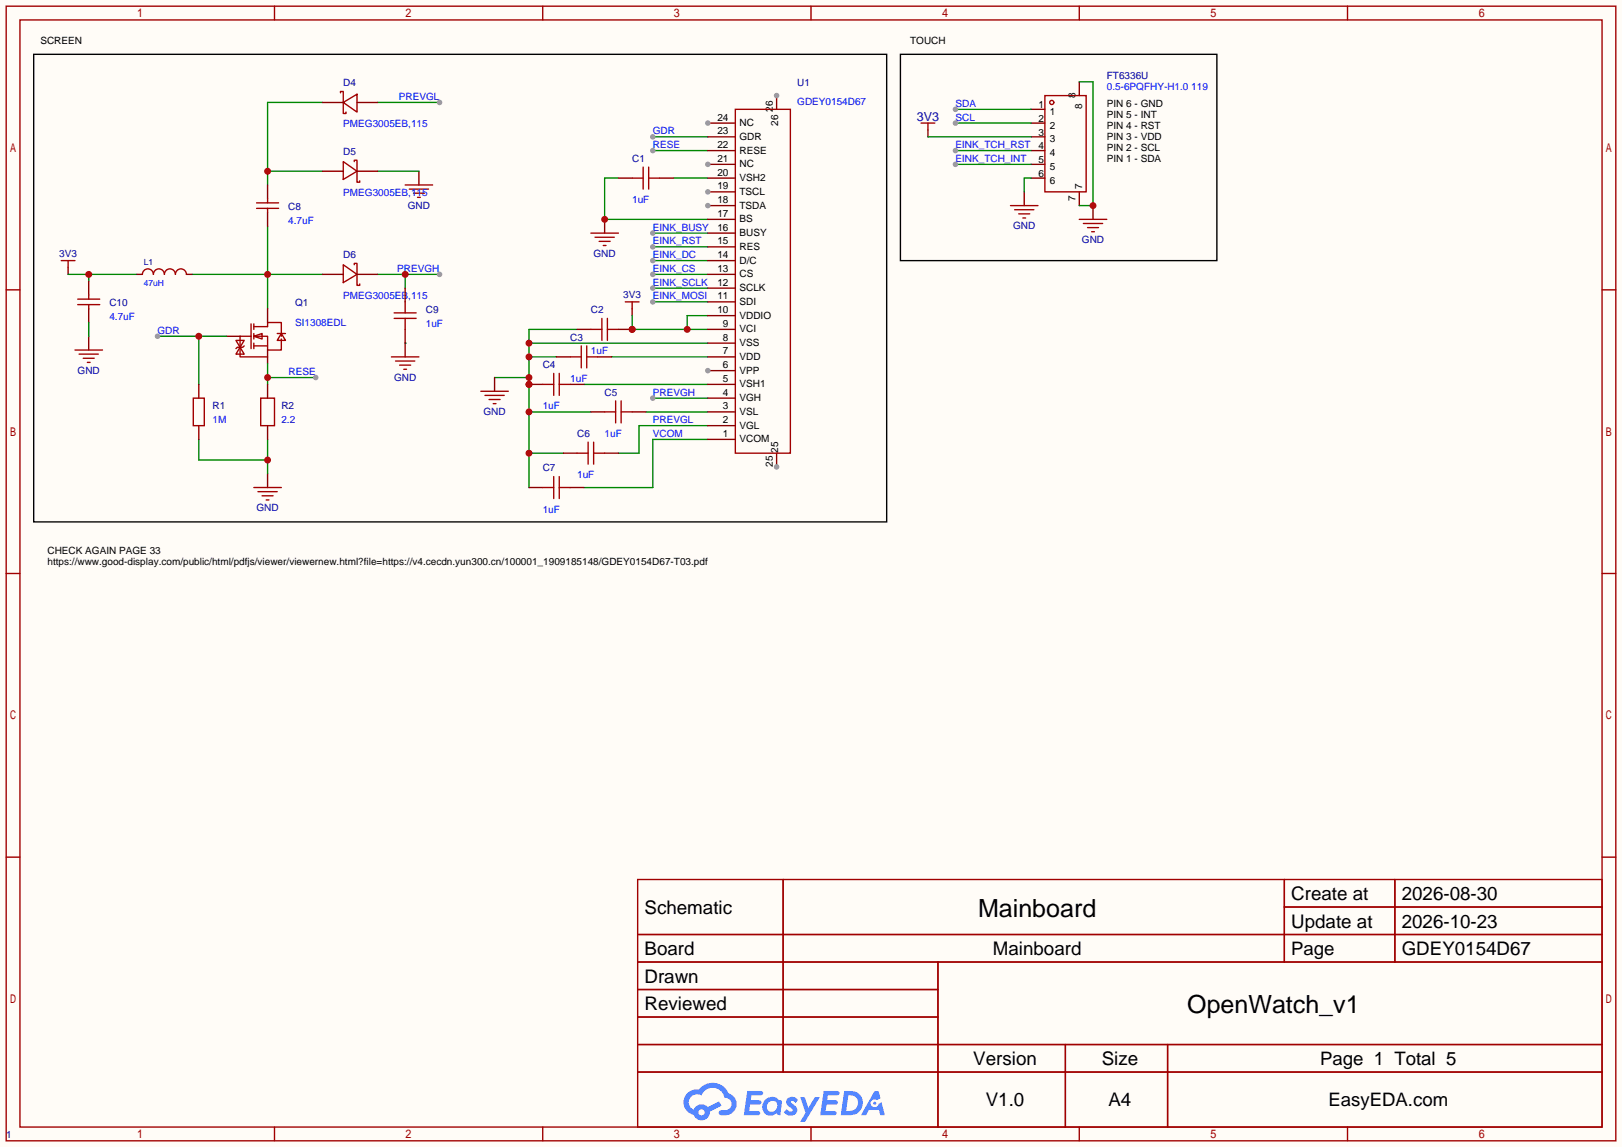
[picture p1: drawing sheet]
<svg xmlns="http://www.w3.org/2000/svg" width="299mm" height="212mm" viewBox="0 0 299 212" stroke-linecap="round" stroke-linejoin="round" font-family="sans-serif">
<path d="M0 0h299.5v211.8h-299.5z" fill="#fffcf7"/>
<g fill="none" stroke="#a10000" stroke-width=".25">
<path d="M1.1 1.1h297.2v209.6h-297.2zM3.7 3.7h292.1v204.5h-292.1zM50.7 1.1v2.6M100.2 1.1v2.6M149.7 1.1v2.6M199.3 1.1v2.6M248.8 1.1v2.6M1.1 53.5h2.6M295.8 53.5h2.5M1.1 105.9h2.6M295.8 105.9h2.5M1.1 158.3h2.6"/>
<path d="M295.8 158.3h2.5M117.7 162.4h178.1v45.8h-178.1zM117.7 172.6h178.1M117.7 177.7h178.1M144.6 162.4v35.6M173.2 177.7v30.5M237.1 162.4v15.3M237.1 167.5h58.7M257.5 162.4v15.3M117.7 182.8h55.5M117.7 192.9h178.1M117.7 187.8h55.5"/>
<path d="M117.7 198h178.1M196.7 192.9v15.3M215.6 192.9v15.3M50.7 208.2v2.5M100.2 208.2v2.5M149.7 208.2v2.5M199.3 208.2v2.5M248.8 208.2v2.5"/>
</g>
<g fill="#5487ff">
<path d="M145.5 202.8a1.3 1.3 0 0 1 1.8 .3l-.4 .6a.54 .54 0 0 0-.9-.2l.1 .2a1.58 1.58 0 0 1 1.1 1.6 1.43 1.43 0 0 1-2.5 .1l.5-.6a.64 .64 0 0 0 .5 .5 .64 .64 0 0 0 .7-.3l-.2-.2a1.6 1.6 0 0 1-1-1.6z"/>
<path d="M147.7 202.7h.9l.7 1.9 1.1-1.9h.9l-2.7 4.5h-.9l1-1.7z"/>
<path d="M138 201.5h1.6a1.31 1.31 0 0 1 1.2 .2 .4 .4 0 0 1-.3 .6h-1.8l-.1 .9h1.6a.4 .4 0 0 1 .4 .4 .4 .4 0 0 1-.4 .4h-1.7l-.2 1.2h.8a1.23 1.23 0 0 1 1.2 .2 .39 .39 0 0 1-.3 .6h-2.7z"/>
<path d="M152.1 201.5h1.6a1.32 1.32 0 0 1 1.3 .2 .39 .39 0 0 1-.4 .6h-1.7l-.2 .9h1.7a.4 .4 0 0 1 .3 .4 .4 .4 0 0 1-.4 .4h-1.7l-.2 1.2h.8a1.23 1.23 0 0 1 1.2 .2 .39 .39 0 0 1-.3 .6h-2.7z"/>
<path d="M161.5 201.5h.7l.4 1.3-.7 .4a.75 .75 0 0 0-1.1 .3 .75 .75 0 0 0 .5 1 .75 .75 0 0 0 .9-.6l.6-.3 .6 2.4h-.9l-.2-1h-1.9l-.5 1h-.9z"/>
<path d="M155.9 201.5l-.7 4.5h1.5a2.27 2.27 0 0 0 2.6-2.3 2.27 2.27 0 0 0-2.7-2.2zM156.6 202.3a1.5 1.5 0 0 1 1.8 1.5 1.5 1.5 0 0 1-1.9 1.4h-.3z"/>
<path d="M141.3 203.1a1.62 1.62 0 0 0-.4 2.1 1.62 1.62 0 0 0 2 .7l.4-.3 .3 .3 .5 .1 .3-2.5-.2-.3h-.4a1.58 1.58 0 0 0-2.5-.1zM141.9 203.6a.99 .99 0 0 1 1.6 .3 .99 .99 0 0 1-.9 1.4 .94 .94 0 0 1-1-.5 .94 .94 0 0 1 .3-1.2z"/>
<path d="M126.9 201.9a2.37 2.37 0 0 0 1.2 4 1.54 1.54 0 0 0 1.7 1 1.54 1.54 0 0 0 1.3-1.6l2.1-1.1-.5-.8-2 1.1a1.57 1.57 0 0 0-2.6 .4 1.5 1.5 0 0 1-.8-2.1 1.5 1.5 0 0 1 2.2-.5 2.23 2.23 0 0 1 2.3-1.4 2.23 2.23 0 0 1 2 1.8 1.16 1.16 0 0 1 1.2 1.1 1.16 1.16 0 0 1-1 1.3h-.7a.47 .47 0 0 0-.6 .3 .47 .47 0 0 0 .4 .6 2.23 2.23 0 0 0 2.3-.7 2.23 2.23 0 0 0 .4-2.3 2.16 2.16 0 0 0-1.3-1.1 3.2 3.2 0 0 0-5.4-.7l-1.2 .1zM129 205.4a.58 .58 0 0 1 1.1 0 .58 .58 0 0 1-1.1 0z"/>
<circle cx="161.5" cy="203.8" r=".28"/>
</g>
<path d="M114.2 32.9h-2.6v7.6h19.1M124.3 32.9h6.4" fill="none" stroke="#008700" stroke-width=".25"/>
<path d="M111.6 40.5v2.6" fill="none" stroke="#870000" stroke-width=".25"/>
<path d="M109.1 43.1h5.1M109.9 43.8h3.5M110.6 44.6h2M111.4 45.3h.5" fill="none" stroke="#a10000" stroke-width=".25"/>
<circle cx="111.6" cy="40.5" r=".63" fill="#c00"/>
<path d="M116.7 57v1.3" fill="none" stroke="#870000" stroke-width=".25"/>
<path d="M115.4 55.8h2.6M116.7 55.8v1.2" fill="none" stroke="#a10000" stroke-width=".25"/>
<path d="M116.7 58.3v2.5h14M130.7 58.3h-3.8v2.5" fill="none" stroke="#008700" stroke-width=".25"/>
<g fill="#c00">
<circle cx="126.9" cy="60.8" r=".63"/>
<circle cx="116.7" cy="60.8" r=".63"/>
</g>
<path d="M91.3 69.7h6.4M97.7 65.9h5M97.7 63.4h33M97.7 76.1h11.4M106.6 60.8h-8.9v29.2M97.7 83.7h6.3" fill="none" stroke="#008700" stroke-width=".25"/>
<g fill="#c00">
<circle cx="97.7" cy="69.7" r=".63"/>
<circle cx="97.7" cy="65.9" r=".63"/>
<circle cx="97.7" cy="63.4" r=".63"/>
<circle cx="97.7" cy="71" r=".63"/>
<circle cx="97.7" cy="76.1" r=".63"/>
<circle cx="97.7" cy="83.7" r=".63"/>
</g>
<path d="M171.3 24v1.3M91.3 69.7v2.6" fill="none" stroke="#870000" stroke-width=".25"/>
<path d="M170.1 22.7h2.5M171.3 22.7v1.3M88.8 72.3h5.1M89.5 73h3.6M90.3 73.8h2M91.1 74.5h.5" fill="none" stroke="#a10000" stroke-width=".25"/>
<path d="M107.8 71h22.9M112.9 65.9h17.8M119.3 76.1h11.4M120.5 73.5h10.2M130.7 78.6h-12.7v5.1h-3.8M130.7 81.2h-10.2v8.8h-12.7" fill="none" stroke="#008700" stroke-width=".25"/>
<circle cx="120.5" cy="73.5" r=".51" fill="#999"/>
<path d="M120.5 27.8h10.2" fill="none" stroke="#008700" stroke-width=".25"/>
<circle cx="120.5" cy="27.8" r=".51" fill="#999"/>
<path d="M120.5 25.3h10.2" fill="none" stroke="#008700" stroke-width=".25"/>
<circle cx="120.5" cy="25.3" r=".51" fill="#999"/>
<path d="M120.5 55.8h10.2" fill="none" stroke="#008700" stroke-width=".25"/>
<circle cx="120.5" cy="55.8" r=".51" fill="#999"/>
<path d="M120.5 53.2h10.2" fill="none" stroke="#008700" stroke-width=".25"/>
<circle cx="120.5" cy="53.2" r=".51" fill="#999"/>
<path d="M120.5 50.7h10.2" fill="none" stroke="#008700" stroke-width=".25"/>
<circle cx="120.5" cy="50.7" r=".51" fill="#999"/>
<path d="M120.5 48.1h10.2" fill="none" stroke="#008700" stroke-width=".25"/>
<circle cx="120.5" cy="48.1" r=".51" fill="#999"/>
<path d="M120.5 45.6h10.2" fill="none" stroke="#008700" stroke-width=".25"/>
<circle cx="120.5" cy="45.6" r=".51" fill="#999"/>
<path d="M120.5 43.1h10.2" fill="none" stroke="#008700" stroke-width=".25"/>
<circle cx="120.5" cy="43.1" r=".51" fill="#999"/>
<path d="M77.3 31.6v2.6" fill="none" stroke="#870000" stroke-width=".25"/>
<path d="M74.8 34.2h5.1M75.6 34.9h3.5M76.3 35.7h2.1M77.1 36.4h.5" fill="none" stroke="#a10000" stroke-width=".25"/>
<path d="M69.7 18.9h11.5M69.7 31.6h7.6" fill="none" stroke="#008700" stroke-width=".25"/>
<circle cx="81.2" cy="18.9" r=".51" fill="#999"/>
<path d="M59.6 18.9h-10.2v15.3M49.4 31.6h10.2" fill="none" stroke="#008700" stroke-width=".25"/>
<circle cx="49.4" cy="31.6" r=".63" fill="#c00"/>
<path d="M35.4 50.7h24.2M49.4 41.8v15.2" fill="none" stroke="#008700" stroke-width=".25"/>
<circle cx="49.4" cy="50.7" r=".63" fill="#c00"/>
<path d="M69.7 50.7h11.5M74.8 50.7v2.5" fill="none" stroke="#008700" stroke-width=".25"/>
<circle cx="74.8" cy="50.7" r=".63" fill="#c00"/>
<circle cx="81.2" cy="50.7" r=".51" fill="#999"/>
<path d="M49.4 57v2.6M41.8 62.1h2.5M49.4 64.6v2.6M74.8 63.4v2.5M49.4 87.5v2.5" fill="none" stroke="#870000" stroke-width=".25"/>
<g fill="none" stroke="#a10000" stroke-width=".25">
<path d="M46.4 59.8v4.6M46.9 59.8v1M43.6 62.9h1.5l-.8 1.2zM44.3 64.1l.8 1.3h-1.5zM45.1 63.9l-.3 .2h-1l-.2 .3M46.4 62.1h-2.1v3.8h5.1M46.9 62.1l1.5-.5v1zM46.9 62.1h2.5v2.5h2.5v-2M46.9 60.3h2.5v-.7h2.5v2.5M46.9 63.9h2.5M46.9 61.6v1M46.9 63.4v1"/>
<path d="M51.2 61.6h1.5M51.9 61.6l.8 1.3h-1.5zM72.3 65.9h5M73 66.7h3.6M73.8 67.4h2M74.5 68.2h.6M46.9 90h5M47.6 90.8h3.6M48.4 91.6h2M49.1 92.3h.6"/>
</g>
<path d="M36.7 81.2v3.8h12.7M49.4 81.2v6.3" fill="none" stroke="#008700" stroke-width=".25"/>
<circle cx="49.4" cy="85" r=".63" fill="#c00"/>
<path d="M49.4 67.2v3.8M49.4 69.7h8.9" fill="none" stroke="#008700" stroke-width=".25"/>
<circle cx="49.4" cy="69.7" r=".63" fill="#c00"/>
<circle cx="58.3" cy="69.7" r=".51" fill="#999"/>
<path d="M29.1 62.1h12.7M36.7 62.1v8.9" fill="none" stroke="#008700" stroke-width=".25"/>
<circle cx="36.7" cy="62.1" r=".63" fill="#c00"/>
<circle cx="29.1" cy="62.1" r=".51" fill="#999"/>
<path d="M12.6 49.4v1.3" fill="none" stroke="#870000" stroke-width=".25"/>
<path d="M11.3 48.1h2.5M12.6 48.1v1.3" fill="none" stroke="#a10000" stroke-width=".25"/>
<path d="M12.6 50.7h12.7M16.4 50.7v1.2" fill="none" stroke="#008700" stroke-width=".25"/>
<circle cx="16.4" cy="50.7" r=".63" fill="#c00"/>
<path d="M16.4 62.1v2.5M143.4 83.7v2.5" fill="none" stroke="#870000" stroke-width=".25"/>
<path d="M13.8 64.6h5.1M14.6 65.4h3.6M15.4 66.2h2M16.1 66.9h.5" fill="none" stroke="#a10000" stroke-width=".25"/>
<circle cx="143.4" cy="86.2" r=".51" fill="#999"/>
<path d="M143.4 17.7v2.5" fill="none" stroke="#870000" stroke-width=".25"/>
<circle cx="143.4" cy="17.7" r=".51" fill="#999"/>
<path d="M130.7 22.7h5.1" fill="none" stroke="#870000" stroke-width=".25"/>
<circle cx="130.7" cy="22.7" r=".51" fill="#999"/>
<path d="M130.7 25.3h5.1M130.7 27.8h5.1M130.7 30.4h5.1" fill="none" stroke="#870000" stroke-width=".25"/>
<path d="M135.8 20.2h10.1v63.5h-10.1z" fill="none" stroke="#a10000" stroke-width=".25"/>
<circle cx="130.7" cy="30.4" r=".51" fill="#999"/>
<path d="M130.7 32.9h5.1M130.7 35.4h5.1" fill="none" stroke="#870000" stroke-width=".25"/>
<circle cx="130.7" cy="35.4" r=".51" fill="#999"/>
<path d="M130.7 38h5.1" fill="none" stroke="#870000" stroke-width=".25"/>
<circle cx="130.7" cy="38" r=".51" fill="#999"/>
<path d="M130.7 40.5h5.1M130.7 43.1h5.1M130.7 45.6h5.1M130.7 48.1h5.1M130.7 50.7h5.1M130.7 53.2h5.1M130.7 55.8h5.1M130.7 58.3h5.1M130.7 60.8h5.1M130.7 63.4h5.1M130.7 65.9h5.1M130.7 68.5h5.1" fill="none" stroke="#870000" stroke-width=".25"/>
<circle cx="130.7" cy="68.5" r=".51" fill="#999"/>
<g fill="none" stroke="#870000" stroke-width=".25">
<path d="M199.3 15.1v2.6M189.1 35.4v2.6M190.4 32.9h2.5M190.4 30.4h2.5M190.4 27.8h2.5M190.4 25.3h2.5M190.4 22.7h2.5M190.4 20.2h2.5M199.3 35.4v2.6M201.8 38v2.5M130.7 71h5.1M130.7 73.5h5.1"/>
<path d="M130.7 76.1h5.1M130.7 78.6h5.1M130.7 81.2h5.1"/>
</g>
<path d="M6.2 10h157.5v86.4h-157.5z" fill="none" stroke="#000" stroke-width=".25"/>
<g fill="none" stroke="#a10000" stroke-width=".25">
<path d="M192.9 17.7h7.6v17.7h-7.6zM186.6 38h5M187.3 38.7h3.6M188.1 39.5h2M188.8 40.3h.6M199.3 40.5h5M200 41.3h3.6M200.8 42h2M201.5 42.8h.6"/>
<circle cx="194.2" cy="18.9" r=".38"/>
</g>
<path d="M176.4 20.2h14M190.4 32.9h-1.3v2.5" fill="none" stroke="#008700" stroke-width=".25"/>
<circle cx="176.4" cy="20.2" r=".51" fill="#999"/>
<path d="M176.4 22.7h14" fill="none" stroke="#008700" stroke-width=".25"/>
<circle cx="176.4" cy="22.7" r=".51" fill="#999"/>
<path d="M176.4 27.8h14" fill="none" stroke="#008700" stroke-width=".25"/>
<circle cx="176.4" cy="27.8" r=".51" fill="#999"/>
<path d="M176.4 30.4h14" fill="none" stroke="#008700" stroke-width=".25"/>
<circle cx="176.4" cy="30.4" r=".51" fill="#999"/>
<path d="M199.3 15.1h2.5v22.9h-2.5M171.3 25.3h19.1" fill="none" stroke="#008700" stroke-width=".25"/>
<circle cx="201.8" cy="38" r=".63" fill="#c00"/>
<path d="M166.2 10h58.5v38.1h-58.5z" fill="none" stroke="#000" stroke-width=".25"/>
<path d="M74.8 63.4h.1" fill="none" stroke="#008700" stroke-width=".25"/>
<path d="M111.1 58.8v4.1M112.1 58.8v4.1M112.1 60.8h2.1" fill="none" stroke="#a10000" stroke-width=".25"/>
<path d="M106.6 60.8h2.5M114.2 60.8h2.5" fill="none" stroke="#870000" stroke-width=".25"/>
<circle cx="116.7" cy="60.8" r=".63" fill="#c00"/>
<g fill="none" stroke="#a10000" stroke-width=".25">
<path d="M62.9 17.1v-.2h.5v4.1h.5v-.3M63.4 18.9l2.5-1.5v3.3zM47.4 38.5h4M47.4 37.5h4M49.4 36.7v.8M49.4 38.5v.7M63.4 29.8l2.5 1.8-2.5 1.5zM65.4 29.8v-.2h.5v4.1h.5v-.3M116.7 32.9h2M118.7 30.9v4M119.8 30.9v4M119.8 32.9h2"/>
<path d="M14.4 56.3h4M14.4 55.2h4M16.4 54.5v.7M16.4 56.3v.7M63.4 48.9l2.5 1.8-2.5 1.5zM65.4 48.9v-.3h.5v4.1h.5v-.2M35.7 73.5h2v5.1h-2zM48.1 73.5h2.6v5.1h-2.6zM102.2 69v4M105.3 65.9h2M107.3 63.9v4M108.3 65.9h2.1"/>
<path d="M108.3 63.9v4M109.1 60.8h2"/>
</g>
<g fill="none" stroke="#870000" stroke-width=".25">
<path d="M59.6 18.9h3.8M65.9 18.9h3.8M49.4 34.2v2.5M49.4 39.2v2.6M59.6 31.6h3.8M65.9 31.6h3.8M114.2 32.9h2.5M121.8 32.9h2.5M16.4 51.9v2.6M16.4 57v2.6M59.6 50.7h3.8M65.9 50.7h3.8"/>
<path d="M36.7 71v2.5M36.7 78.6v2.6M49.4 71v2.5M49.4 78.6v2.6M97.7 71h2.5M102.7 65.9h2.6M110.4 65.9h2.5"/>
</g>
<path d="M16.4 59.6v2.5" fill="none" stroke="#008700" stroke-width=".25"/>
<circle cx="97.7" cy="71" r=".63" fill="#c00"/>
<g fill="none" stroke="#a10000" stroke-width=".25">
<path d="M26.3 50.7a1.02 1.02 0 0 1 1-1 1.02 1.02 0 0 1 1 1 1.02 1.02 0 0 1 1-1 1.02 1.02 0 0 1 1.1 1 1.02 1.02 0 0 1 1-1 1.02 1.02 0 0 1 1 1 1.02 1.02 0 0 1 1-1 1.02 1.02 0 0 1 1 1M72.8 58.8h4M72.8 57.8h4M74.8 55.8v2M74.8 58.8v2M100.2 71h2M103.3 71h2M103.3 69v4M111.6 76.1h2.1M113.7 74v4.1M114.7 76.1h2M114.7 74v4.1"/>
<path d="M100.2 90h2M102.2 88v4.1M103.3 88v4.1M103.3 90h2M106.6 83.7h2M108.6 81.7v4M109.6 83.7h2M109.6 81.7v4"/>
</g>
<path d="M25.3 50.7h1M34.4 50.7h1M74.8 53.2v2.6M74.8 60.8v2.6M105.3 71h2.5M109.1 76.1h2.5M116.7 76.1h2.6M97.7 90h2.5M104 83.7h2.6M105.3 90h2.5M111.6 83.7h2.6" fill="none" stroke="#870000" stroke-width=".25"/>
<g font-size="4.6">
<text x="180.6" y="169.4">Mainboard</text>
<text x="219.2" y="187.1">OpenWatch_v1</text>
</g>
<g font-size="3.5">
<text x="238.4" y="166.2">Create at</text>
<text x="258.8" y="166.2">2026-08-30</text>
<text x="119" y="168.8">Schematic</text>
<text x="238.4" y="171.3">Update at</text>
<text x="258.8" y="171.3">2026-10-23</text>
<text x="119" y="176.4">Board</text>
<text x="183.3" y="176.4">Mainboard</text>
<text x="258.8" y="176.4">GDEY0154D67</text>
<text x="119" y="181.5">Drawn</text>
<text x="119" y="186.6">Reviewed</text>
<text x="179.7" y="196.7">Version</text>
<text x="203.4" y="196.7">Size</text>
<text x="182" y="204.3">V1.0</text>
<text x="204.7" y="204.3">A4</text>
</g>
<g font-size="3.4">
<text x="238.4" y="176.4">Page</text>
<text x="243.7" y="196.7">Page 1 Total 5</text>
<text x="245.3" y="204.3">EasyEDA.com</text>
</g>
<text font-size="2.3" fill="#000080" x="169.3" y="22.3">3V3</text>
<g font-size="1.8">
<text x="7.5" y="8">SCREEN</text>
<text x="168" y="8">TOUCH</text>
<text x="132.4" y="22.3">24</text>
<text x="136.5" y="23.3">NC</text>
<text x="142.7" y="20.7" transform="rotate(-90 142.7 20.7)">26</text>
<text x="143.7" y="23.2" transform="rotate(-90 143.7 23.2)">26</text>
<text x="191.8" y="22.5">2</text>
<text x="191.8" y="20">1</text>
<text x="193.9" y="23.8">2</text>
<text x="193.9" y="21.2">1</text>
<text x="198.5" y="18" transform="rotate(-90 198.5 18)">8</text>
<text x="199.8" y="20.1" transform="rotate(-90 199.8 20.1)">8</text>
<text x="204.3" y="19.7">PIN 6 - GND</text>
<text x="204.3" y="21.8">PIN 5 - INT</text>
<text x="204.3" y="23.8">PIN 4 - RST</text>
<text x="132.4" y="24.8">23</text>
<text x="132.4" y="27.4">22</text>
<text x="132.4" y="29.9">21</text>
<text x="136.5" y="25.8">GDR</text>
<text x="136.5" y="28.4">RESE</text>
<text x="191.8" y="27.6">4</text>
<text x="191.8" y="25">3</text>
<text x="193.9" y="28.9">4</text>
<text x="193.9" y="26.3">3</text>
<text x="204.3" y="25.8">PIN 3 - VDD</text>
<text x="204.3" y="27.9">PIN 2 - SCL</text>
<text x="204.3" y="29.9">PIN 1 - SDA</text>
<text x="132.4" y="32.4">20</text>
<text x="132.4" y="35">19</text>
<text x="136.5" y="30.9">NC</text>
<text x="136.5" y="33.4">VSH2</text>
<text x="136.5" y="36">TSCL</text>
<text x="191.8" y="32.7">6</text>
<text x="191.8" y="30.1">5</text>
<text x="193.9" y="33.9">6</text>
<text x="193.9" y="31.4">5</text>
<text x="199.8" y="35" transform="rotate(-90 199.8 35)">7</text>
<text x="132.4" y="37.5">18</text>
<text x="132.4" y="40.1">17</text>
<text x="136.5" y="38.5">TSDA</text>
<text x="136.5" y="41.1">BS</text>
<text x="198.5" y="37.1" transform="rotate(-90 198.5 37.1)">7</text>
<text x="132.4" y="42.6">16</text>
<text x="132.4" y="45.1">15</text>
<text x="132.4" y="47.7">14</text>
<text x="136.5" y="43.6">BUSY</text>
<text x="136.5" y="46.1">RES</text>
<text x="132.4" y="50.2">13</text>
<text x="132.4" y="52.8">12</text>
<text x="136.5" y="48.7">D/C</text>
<text x="136.5" y="51.2">CS</text>
<text x="136.5" y="53.8">SCLK</text>
<text x="132.4" y="55.3">11</text>
<text x="132.4" y="57.8">10</text>
<text x="136.5" y="56.3">SDI</text>
<text x="136.5" y="58.8">VDDIO</text>
<text x="133.5" y="60.4">9</text>
<text x="133.5" y="62.9">8</text>
<text x="133.5" y="65.5">7</text>
<text x="136.5" y="61.4">VCI</text>
<text x="136.5" y="63.9">VSS</text>
<text x="133.5" y="68">6</text>
<text x="133.5" y="70.5">5</text>
<text x="136.5" y="66.5">VDD</text>
<text x="136.5" y="69">VPP</text>
<text x="136.5" y="71.5">VSH1</text>
<text x="133.5" y="73.1">4</text>
<text x="133.5" y="75.6">3</text>
<text x="136.5" y="74.1">VGH</text>
<text x="136.5" y="76.6">VSL</text>
<text x="133.5" y="78.2">2</text>
<text x="133.5" y="80.7">1</text>
<text x="136.5" y="79.2">VGL</text>
<text x="136.5" y="81.7">VCOM</text>
<text x="143.7" y="83.7" transform="rotate(-90 143.7 83.7)">25</text>
<text x="142.7" y="86.2" transform="rotate(-90 142.7 86.2)">25</text>
<text x="8.8" y="102.3">CHECK AGAIN PAGE 33</text>
<text x="8.8" y="104.3">https://www.good-display.com/public/html/pdfjs/viewer/viewernew.html?file=https://v4.cecdn.yun300.cn/100001_1909185148/GDEY0154D67-T03.pdf</text>
</g>
<g font-size="1.8" fill="#000080">
<text x="63.4" y="15.9">D4</text>
<text x="147.2" y="15.9">U1</text>
<text x="204.3" y="14.7">FT6336U</text>
<text x="63.4" y="28.6">D5</text>
<text x="116.7" y="29.9">C1</text>
<text x="53.2" y="38.8">C8</text>
<text x="75.3" y="38.5">GND</text>
<text x="10.9" y="47.4">3V3</text>
<text x="63.4" y="47.7">D6</text>
<text x="109.6" y="47.4">GND</text>
<text x="187" y="42.3">GND</text>
<text x="199.7" y="44.9">GND</text>
<text x="20.2" y="56.6">C10</text>
<text x="54.5" y="56.6">Q1</text>
<text x="78.6" y="57.8">C9</text>
<text x="109.1" y="57.8">C2</text>
<text x="115.1" y="55">3V3</text>
<text x="105.3" y="62.9">C3</text>
<text x="14.3" y="69">GND</text>
<text x="72.7" y="70.3">GND</text>
<text x="100.2" y="68">C4</text>
<text x="39.2" y="75.6">R1</text>
<text x="51.9" y="75.6">R2</text>
<text x="89.3" y="76.6">GND</text>
<text x="111.6" y="73.1">C5</text>
<text x="106.6" y="80.7">C6</text>
<text x="100.2" y="87">C7</text>
<text x="47.3" y="94.4">GND</text>
<text x="1.1" y="210.2">1</text>
</g>
<g font-size="1.8" fill="#00f">
<text x="204.3" y="16.7">0.5-6PQFHY-H1.0 119</text>
<text x="63.4" y="23.5">PMEG3005EB,115</text>
<text x="73.7" y="18.5">PREVGL</text>
<text x="147.2" y="19.5">GDEY0154D67</text>
<text x="176.4" y="19.7">SDA</text>
<text x="176.4" y="22.3">SCL</text>
<text x="120.5" y="27.4">RESE</text>
<text x="120.5" y="24.8">GDR</text>
<text x="176.4" y="27.4">EINK_TCH_RST</text>
<text x="176.4" y="29.9">EINK_TCH_INT</text>
<text x="53.2" y="41.3">4.7uF</text>
<text x="63.4" y="36.2">PMEG3005EB,115</text>
<text x="116.7" y="37.5">1uF</text>
<text x="120.5" y="47.7">EINK_DC</text>
<text x="120.5" y="45.1">EINK_RST</text>
<text x="120.5" y="42.6">EINK_BUSY</text>
<text x="73.4" y="50.2">PREVGH</text>
<text x="120.5" y="52.8">EINK_SCLK</text>
<text x="120.5" y="50.2">EINK_CS</text>
<text x="20.2" y="59.1">4.7uF</text>
<text x="63.4" y="55.3">PMEG3005EB,115</text>
<text x="120.5" y="55.3">EINK_MOSI</text>
<text x="29.1" y="61.6">GDR</text>
<text x="54.5" y="60.1">SI1308EDL</text>
<text x="78.6" y="60.4">1uF</text>
<text x="109.1" y="65.5">1uF</text>
<text x="53.3" y="69.3">RESE</text>
<text x="105.3" y="70.5">1uF</text>
<text x="100.2" y="75.6">1uF</text>
<text x="120.5" y="73.1">PREVGH</text>
<text x="39.2" y="78.2">1M</text>
<text x="51.9" y="78.2">2.2</text>
<text x="111.6" y="80.7">1uF</text>
<text x="120.5" y="78.2">PREVGL</text>
<text x="120.5" y="80.7">VCOM</text>
<text x="106.6" y="88.3">1uF</text>
<text x="100.2" y="94.7">1uF</text>
</g>
<text font-size="1.6" fill="#00f" x="26.5" y="52.8">47uH</text>
<text font-size="1.6" fill="#000080" x="26.5" y="48.9">L1</text>
</svg>
